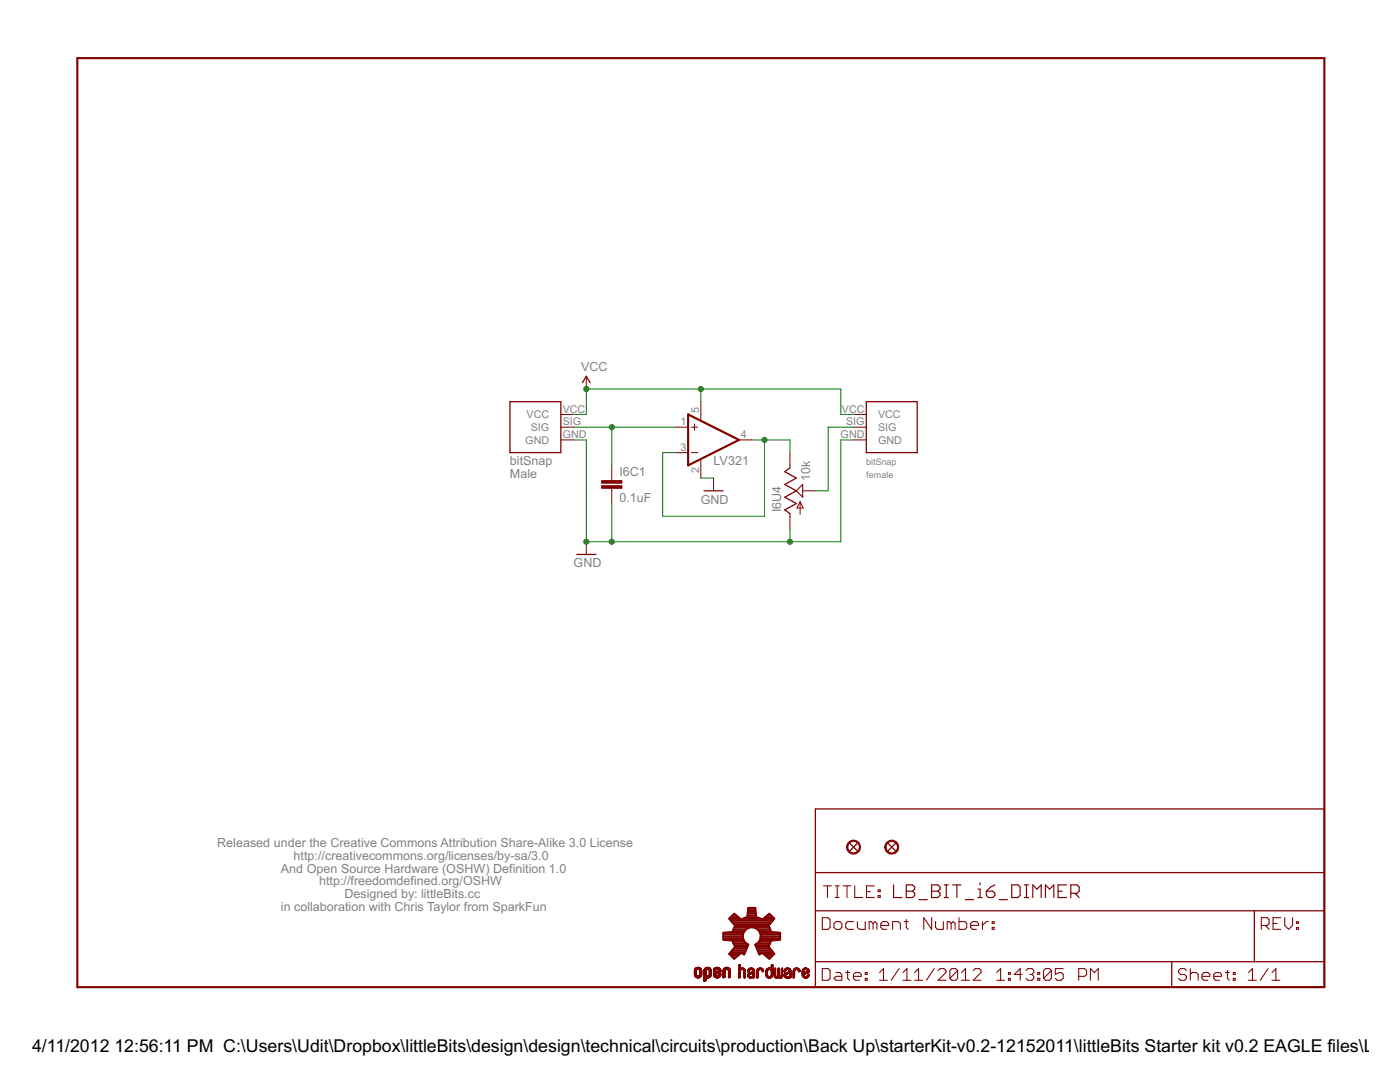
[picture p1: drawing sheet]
<svg xmlns="http://www.w3.org/2000/svg" width="279mm" height="216mm" viewBox="0 0 279 216" stroke-linecap="round" stroke-linejoin="round" font-family="sans-serif">
<g fill="none" stroke="#800000" stroke-width=".2">
<path d="M117 75.1v2.5M111.9 82.7h2.6M111.9 85.2h2.6M111.9 87.8h2.6M122.1 92.9v3M122.1 97.4v3.1M134.8 85.2h2.5M134.8 90.3h2.5M138 85.2h1.2M138 90.3h1.2M138.6 84.6v1.3M139.9 80.2v3.7"/>
<path d="M139.9 91.7v3.7M142.4 95.4v2.5M147.5 87.8h2.5M157.6 90.3v3.1M160.2 97.9h2.5M170.3 82.7h2.6M170.3 85.2h2.6M170.3 87.8h2.6M117 108.1v2.5M157.6 102.5v3.1M159.7 100.1v2.5M159.7 100.1l.6 1.3h-1.3z"/>
<path d="M138.6 194.5h.4M138.6 194.4h.4M138.6 194.3h.4M138.6 194.2h.4M138.6 194.1h.4M138.6 194h.4M138.6 193.9h.4M138.6 193.8h.4M138.6 193.7h.4M138.6 194.6h.5M138.6 194.6h.4M138.6 193.6h.4"/>
<path d="M138.6 193.5h.4M138.6 194.7h1.4M138.6 194.7h.5M138.6 193.4h1.4M138.7 194.8h1.2M138.7 194.8h1.3M138.7 193.3l1.3 .1M138.7 194.9h1.2M138.7 193.3h1.2M138.8 194.9h1M138.8 193.2h1M138.8 195h1"/>
<path d="M138.9 195h.8M138.9 193.1h.8M139 195.1h.7M139 193.6h-.4M139.1 195.1h.4M139.1 193h.4M139.1 193.5h-.5M139.2 193.4h-.6M139.4 193.4h.6M139.5 193.5h.5M139.5 194.6h.5M139.6 194.6h.4"/>
<path d="M139.6 193.5h.4M139.6 193.6h.4M139.6 194.5h.4M139.6 194.4h.4M139.6 194.3h.4M139.6 194.2h.4M139.6 194.1h.4M139.6 194h.4M139.6 193.9h.4M139.6 193.8h.4M139.6 193.7h.4M140 194.7h-.5"/>
<path d="M140 194.5h-.4M140.5 195.8h.2M140.5 195.7h.4M140.5 195.6h.4M140.5 195.5h.4M140.5 195.4h.4M140.5 195.3h.4M140.5 195.2h.4M140.5 194.8h1.3M140.5 194.7l1.4 .1M140.5 194.7h.6M140.5 194.6h.5"/>
<path d="M140.5 194.6h.4M140.5 194.5h.4M140.5 194.4h.4M140.5 194.3h.4M140.5 194.2h.4M140.5 194.1h.4M140.5 194h.4M140.5 193.9h.4M140.5 193.8h.4M140.5 193.7h.4M140.5 193.6h.4M140.6 193.4h1.3"/>
<path d="M140.6 193.4h1.2M140.6 193.3h1.2M140.7 193.3h1.1M140.7 193.2h1M140.8 193.1h.8M140.9 195.7h-.4M140.9 195.1h-.4M140.9 193.6h-.4M141 193.5h-.5M141 195.1h.4M141 193h.4M141.1 193.5h-.6"/>
<path d="M141.1 193.4h-.6M141.3 193.4h.6M141.4 194.7h.5M141.4 193.5h.5M141.5 194.6h.4M141.5 193.5h.4M141.5 193.6h.4M141.5 194.5h.4M141.6 195.1h-1.1M141.6 194.5h.3M141.6 194.4h.3M141.6 194.3h.3"/>
<path d="M141.6 194.2h.3M141.6 194.1h.3M141.6 194h.3M141.6 193.9h.3M141.6 193.8h.3M141.6 193.7h.3M141.6 195l-1.1 .1M141.7 195h-1.2M141.8 194.9h-1.3M141.9 194.8h-1.4M141.9 194.6h-.4M142.4 194.6h.5"/>
<path d="M142.4 194.5h.4M142.4 193.9h.4M142.4 193.8h.4M142.4 193.7h.4M142.4 193.6h.4M142.4 194.7h.6M142.5 194.7h1.3M142.5 193.4h1.3M142.5 194.8h1.2M142.5 194.9h1.2M142.5 193.3h1.2M142.6 193.3h1.1"/>
<path d="M142.6 194.9h1.1M142.6 195h1M142.6 193.2h1M142.7 195h.9M142.7 193.1h.9M142.7 193.1h.8M142.8 195.1h.7M142.8 193.7h-.4M142.9 194.4h-.5M142.9 193.5h-.5M142.9 195.1h.4M142.9 193h.4"/>
<path d="M143 193.5h-.6M143 193.9h.8M143 193.4h-.5M143.1 194.3l-.7 .1M143.1 193.8h.7M143.1 194.3h-.7M143.2 193.8h.6M143.2 193.4h.6M143.3 194.2h-.9M143.3 194.7h.5M143.3 193.5h.5M143.4 194.6h.4"/>
<path d="M143.4 193.7h.4M143.4 193.5h.4M143.4 194.2h-1M143.4 193.6h.4M143.4 194.5h.4M143.5 194.4h.3M143.5 194.1h-1.1M143.6 194.1h-1.2M143.6 194.3h.2M143.7 194.2h.1M143.7 194l-1.3 .1M143.8 194h-1.4"/>
<path d="M143.8 193.9l-.9 .1M144.3 194.9h.4M144.3 194.8h.4M144.3 194.7h.4M144.3 194.6h.4M144.3 194.5h.4M144.3 194.4h.4M144.3 194.3h.4M144.3 194.2h.4M144.3 194.1h.4M144.3 194h.4M144.3 193.9h.4"/>
<path d="M144.3 193.8h.4M144.3 193.7h.4M144.3 195.1h.2M144.4 195.1h.1M144.4 193.4h1.3M144.4 193.3l1.3 .1M144.4 193.3h1.2M144.5 193.3h1.1M144.5 193.2h1M144.6 193.1h.9M144.7 193.1h.7M144.7 195l-.4 .1"/>
<path d="M144.7 195h-.4M144.7 193.6h-.4M144.8 193.6h-.5M144.8 193.5h-.5M144.8 193h.4M144.9 193.5h-.5M144.9 193.4h-.5M145.2 193.4h.5M145.2 193.5h.5M145.3 193.5h.5M145.3 193.6h.5M145.4 195h.4"/>
<path d="M145.4 194.9h.4M145.4 194.8h.4M145.4 194.7h.4M145.4 194.6h.4M145.4 194.5h.4M145.4 194.4h.4M145.4 194.3h.4M145.4 194.2h.4M145.4 194.1h.4M145.4 194h.4M145.4 193.9h.4M145.4 193.8h.4"/>
<path d="M145.4 193.7h.4M145.4 193.6h.4M145.4 195.1h.1M145.6 195.1h-.2M145.8 195l-.4 .1M147.4 194.9h.3M147.4 194.8h.3M147.4 194.7h.3M147.4 194.6h.3M147.4 194.5h.3M147.4 194.4h.3M147.4 194.3h.3"/>
<path d="M147.4 194.2h.3M147.4 194.1h.3M147.4 194h.3M147.4 193.9h.3M147.4 193.8h.3M147.4 193.7h.3M147.4 193.6h.4M147.4 193.4h1.2M147.4 193.3l1.2 .1M147.4 193.3h1.1M147.4 193.2l1.1 .1M147.4 193.2h.3"/>
<path d="M147.4 193.1h.3M147.4 193h.3M147.4 192.9h.3M147.4 192.8h.3M147.4 192.7h.3M147.4 192.6h.3M147.5 192.6h.2M147.5 192.5h.2M147.6 195.1h-.2M147.7 195.1h-.3M147.7 195l-.3 .1M147.7 195h-.3"/>
<path d="M147.8 193.6l-.4 .1M147.8 193.2h.6M147.9 193.5h-.5M148 193.5h-.6M148.1 193.1h.1M148.2 193.5h.5M148.4 193.5h.3M148.4 193.6h.3M148.4 193.6h.4M148.5 193.7h.3M148.5 195h.3M148.5 194.9h.3"/>
<path d="M148.5 194.8h.3M148.5 194.7h.3M148.5 194.6h.3M148.5 194.5h.3M148.5 194.4h.3M148.5 194.3h.3M148.5 194.2h.3M148.5 194.1h.3M148.5 194h.3M148.5 193.9h.3M148.5 193.8h.3M148.5 195.2h.1"/>
<path d="M148.7 195.1h-.2M148.7 193.4h-1.3M148.8 195h-.3M149.2 194.8h.4M149.2 194.7l.4 .1M149.2 194.7h.3M149.2 194.6h.3M149.2 194.5h.4M149.2 193.9h.2M149.2 193.8h.3M149.2 193.7h.3M149.3 194.9h.8"/>
<path d="M149.3 194.8h.3M149.3 193.6h.3M149.4 195h.7M149.4 193.4h1.1M149.4 193.4h1M149.5 195.1h.6M149.5 193.9h-.3M149.5 193.3h.8M149.5 193.8h-.3M149.5 194.6h-.3M149.6 195.1h.5M149.6 193.7h-.3"/>
<path d="M149.6 193.6l-.3 .1M149.6 194.5h-.4M149.6 194.1h1M149.6 193.2h.6M149.6 195.2h.5M149.7 194.1h.9M149.7 193.5h-.4M149.7 194.4h-.4M149.8 194.4h-.5M149.8 194.1h.8M149.8 195.2h.1M149.8 193.5h-.5"/>
<path d="M149.9 193.1h.1M149.9 194h.7M150 194.3l-.7 .1M150 193.5h.5M150 194.3h-.6M150.1 194h.5M150.2 193.9h.4M150.2 193.5h.3M150.2 194.2h-.8M150.2 193.6h.4M150.2 193.6l.4 .1M150.3 193.8h.3"/>
<path d="M150.3 194.2h.3M150.3 193.7h.3M150.3 195.1h.2M150.3 195h.3M150.3 194.9h.3M150.3 194.8h.3M150.3 194.7h.3M150.3 194.6h.3M150.3 194.5h.3M150.3 194.4h.3M150.3 194.3h.3M150.6 195.1h-.3"/>
<path d="M150.6 194.2h-1.1M151 195h.3M151 194.9h.3M151 194.8h.3M151 194.7h.3M151 194.6h.3M151 194.5h.3M151 194.4h.3M151 194.3h.3M151 194.2h.3M151 194.1h.3M151 194h.3"/>
<path d="M151 193.9h.3M151 193.8h.3M151 193.7h.4M151.1 195.2h.1M151.2 193.4h1.1M151.2 195.1h-.2M151.2 193.4h1M151.3 195.1h-.3M151.3 193.3h.9M151.3 195l-.3 .1M151.3 193.3h.8M151.4 193.8h-.4"/>
<path d="M151.4 193.6l-.3 .1M151.4 193.6h-.3M151.4 193.2h.6M151.5 193.5h-.4M151.6 193.5h-.5M151.7 193.1h.1M151.8 193.5h.5M152 193.5h.4M152 193.6h.4M152.1 193.6h.3M152.1 193.7h.3M152.1 193.8h.3"/>
<path d="M152.3 193.4h-1.1M152.4 193.9h-.3M152.4 193.8h-.3M152.8 194.5h.3M152.8 194.4h.3M152.8 194.3h.3M152.8 194.2h.3M152.8 194.1h.3M152.8 194h.3M152.8 193.9h.3M152.8 193.8h.3M152.9 194.6h.3"/>
<path d="M152.9 194.5h.2M152.9 193.8h.2M152.9 194.7l.4 .1M152.9 194.7h.3M152.9 193.6h.3M152.9 194.8h.5M152.9 194.8h.4M153 194.9h1.1M153 193.4h1.2M153.1 195h.9M153.1 193.3h1.1M153.2 195.1h.7"/>
<path d="M153.2 193.7h-.3M153.2 193.3h1M153.2 193.6h-.3M153.2 195.1h.6M153.3 193.2h.5M153.3 193.5h-.4M153.3 195.2h.5M153.4 193.5h-.5M153.5 195.2h.1M153.5 193.1h.1M153.6 193.5h.6M153.8 194.8h.4"/>
<path d="M153.8 193.5h.4M153.8 193.6h.4M153.9 193.6h.3M153.9 194.7h.3M153.9 194.6h.3M153.9 193.7h.3M153.9 193.2h.3M153.9 194.5h.3M153.9 194.4h.3M153.9 194.3h.3M153.9 194.2h.3M153.9 194.1h.3"/>
<path d="M153.9 194h.3M153.9 193.9h.3M153.9 193.8h.3M153.9 193.1h.3M153.9 193h.3M153.9 192.9h.3M153.9 192.8h.3M153.9 192.7h.3M153.9 192.6h.3M154 192.6h.2M154 192.5h.2M154.2 194.8h-.5"/>
<path d="M154.2 194.7l-.4 .1M154.2 193.4h-1.2M154.5 194.8h.4M154.5 194.7h.3M154.5 194.6h.3M154.5 194.5h.3M154.5 194.4h.3M154.5 194.3h.3M154.5 194.2h.3M154.5 194.1h.3M154.5 194h.3M154.5 193.9h.3"/>
<path d="M154.5 193.8h.3M154.5 193.7h.3M154.5 193.6h.3M154.5 193.5h.3M154.5 193.4h.3M154.5 193.3h.3M154.5 194.9h1.7M154.6 194.9h1.5M154.6 195h1.5M154.7 193.2h.1M154.7 195.1h1.3M154.7 195.1h.6"/>
<path d="M154.8 195.2h.4M155 195.2h.1M155.1 194.8h.5M155.2 194.8h.4M155.2 194.8h.3M155.2 194.7h.3M155.2 194.6h.3M155.2 194.5h.3M155.2 194.4h.3M155.2 194.3h.3M155.2 194.2h.3M155.2 194.1h.3"/>
<path d="M155.2 194h.3M155.2 193.9h.3M155.2 193.8h.3M155.2 193.7h.3M155.2 193.6h.3M155.2 193.5h.3M155.2 193.4h.3M155.2 193.3h.3M155.3 193.3h.2M155.4 193.2h.1M155.4 195.1h.6M155.5 195.2h.4"/>
<path d="M155.8 194.8h.4M155.9 194.8h.3M155.9 194.7h.3M155.9 194.6h.3M155.9 194.5h.3M155.9 194.4h.3M155.9 194.3h.3M155.9 194.2h.3M155.9 194.1h.3M155.9 194h.3M155.9 193.9h.3M155.9 193.8h.3"/>
<path d="M155.9 193.7h.3M155.9 193.6h.3M155.9 193.5h.3M155.9 193.4h.3M155.9 193.3h.3M156 193.3h.2M156.1 193.2h.1M156.5 194.8h.4M156.5 194.7l.3 .1M156.5 194.7h.3M156.5 194.6h.3M156.5 194.5h.3"/>
<path d="M156.5 193.9h.1M156.5 193.7h.3M156.5 194.9h.8M156.6 194.9h.8M156.6 195h.8M156.6 194.3h.7M156.6 193.4h1.1M156.7 195h.7M156.7 193.4h1M156.7 195.1h.7M156.7 193.9h-.2M156.7 193.3h.9"/>
<path d="M156.8 193.8h-.3M156.8 195.1h.6M156.8 193.3h.7M156.8 193.6l-.3 .1M156.9 194.1h.9M156.9 194.5h-.4M156.9 193.6h-.4M156.9 193.2h.6M156.9 195.2h.4M156.9 193.5h-.4M157 194.4h-.5M157.1 194.4h-.6"/>
<path d="M157.1 194.1h.7M157.1 193.5h-.5M157.1 193.1h.1M157.2 194h.6M157.2 194.3l-.7 .1M157.2 193.5h.6M157.3 194h.5M157.4 193.5h.4M157.4 193.9h.4M157.4 194.2h-.7M157.5 193.6h.3M157.5 193.8h.3"/>
<path d="M157.5 193.7h.3M157.6 195.1h.1M157.6 195h.2M157.6 194.9h.2M157.6 194.8h.2M157.6 194.7h.2M157.6 194.6h.2M157.6 194.5h.2M157.6 194.4h.2M157.6 194.3h.2M157.6 194.2h.2M157.6 193.8h.2"/>
<path d="M157.6 193.7h.2M157.6 195.2h.1M157.8 195.1h-.2M157.8 195h-.2M157.8 194.2h-1.1M158.3 195h.3M158.3 194.9h.3M158.3 194.8h.3M158.3 194.7h.3M158.3 194.6h.3M158.3 194.5h.3M158.3 194.4h.3"/>
<path d="M158.3 194.3h.3M158.3 194.2h.3M158.3 194.1h.3M158.3 194h.3M158.3 193.9h.3M158.3 193.8h.3M158.3 193.7h.3M158.3 193.6h.4M158.3 195.2h.1M158.5 195.1h-.2M158.5 193.4h1M158.5 193.3h.9"/>
<path d="M158.6 195.1h-.3M158.6 195l-.3 .1M158.6 193.7h-.3M158.6 193.3h.8M158.7 193.2h.6M158.7 193.6h-.4M158.7 193.5h-.4M158.9 193.5h-.5M158.9 193.1h.1M159.1 193.5h.5M159.2 193.5h.4M159.3 193.6h.3"/>
<path d="M159.3 193.6h.4M159.3 193.7h.4M159.4 193.8h.3M159.6 193.4h-1.2M159.6 193.9h-.2M159.7 193.8h-.3M160.1 194.6h.3M160.1 194.5h.3M160.1 194.1h1.1M160.1 194.1h.3M160.1 194h.3M160.1 193.9h.3"/>
<path d="M160.1 193.8h.3M160.1 193.7h.3M160.1 194.7h.4M160.1 193.6h.4M160.2 194.8h.4M160.2 194.9h1.2M160.2 193.4h1.2M160.3 194.9h1M160.3 193.4h1M160.3 195h1M160.3 195h.9M160.4 193.3h.8"/>
<path d="M160.4 195.1h.8M160.4 194.5h-.3M160.5 195.1h.6M160.5 193.6h-.4M160.5 193.2h.6M160.5 194.4h-.4M160.5 193.5h-.3M160.6 195.2h.4M160.7 194.4h-.6M160.7 193.5h-.5M160.7 193.1h.1M160.8 195.2h.1"/>
<path d="M160.8 194h.7M160.8 194.3l-.7 .1M160.9 194.3h-.8M160.9 193.5h.5M161 193.9h.5M161 194.8h.4M161 194.2h-.9M161 193.5h.4M161.1 194.8h.3M161.1 193.8h.4M161.1 193.6h.3M161.1 194.2h-1"/>
<path d="M161.1 193.6h.4M161.1 194.6h.4M161.1 193.7h.4M161.2 193.8h.3M161.2 193.7h.3M161.2 194.6h.3M161.2 194.5h.3M161.2 194.4h.3M161.3 194.1h-.8M161.4 194.4h.1M161.4 194l-.8 .1M161.5 194.7h-.4"/>
<path d="M161.5 193.9l-.6 .1"/>
</g>
<g fill="none" stroke="#800000" stroke-width=".25">
<path d="M116.2 76.3l.8-1.2 .8 1.2M101.8 80.2h10.1v10.1h-10.1zM140.5 97.9h3.8M157.6 93.4l-1 .7 2.3 1.3-2.3 1.3 2.3 1.2-2.3 1.3 2.3 1.3-2.3 1.2 1 .8M172.9 80.2h10.1v10.1h-10.1zM115.1 110.6h3.8M162.7 161.4h101.6v35.6h-101.6zM162.7 174.1h101.6M169.6 168.3l1.5 1.5M171.1 168.3l-1.5 1.5M177.2 168.3l1.5 1.5M178.7 168.3l-1.5 1.5"/>
<path d="M162.7 181.7h101.6M162.7 191.9h101.6M233.8 191.9v5.1M250.3 181.7v10.2"/>
</g>
<g fill="none" stroke="#800000" stroke-width=".21">
<path d="M158.9 97.9l1.3-1.2v2.5zM164.4 176.8h1.5M165.1 176.8v2.3M166.7 176.8h.8M166.7 179.1h.8M167.1 176.8v2.3M168.3 176.8h1.5M169 176.8v2.3M170.6 176.8v2.3h1.5M172.9 177.9h.8M174.5 176.8h-1.6v2.3h1.6M175.3 178.7h.4v.4h-.4z"/>
<path d="M175.3 177.5h.4v.4h-.4zM164.1 183.1h1.2l.4 .4v1.6l-.4 .3h-1.2zM164.1 193.3h1.2l.4 .4v1.5l-.4 .4h-1.2zM166.4 184.3l.4-.4h.8l.4 .4v.8l-.4 .3h-.8l-.4-.3zM166.8 194.1h.8l.4 .3v1.2h-1.2l-.4-.4 .4-.4h1.2M168.8 194.1h.8M169.2 193.7v1.5l.4 .4M170.3 194.8h1.6v-.4l-.4-.3h-.8l-.4 .3v.8l.4 .4h.8M170.3 183.9h-1.1l-.4 .4v.8l.4 .3h1.1M171.1 183.9v1.2l.4 .3h1.2v-1.5M172.7 195.2h.4v.4h-.4zM172.7 194.1h.4v.3h-.4z"/>
<path d="M174.2 184.3l-.4-.4h-.3v1.5M174.2 184.3v1.1M174.2 184.3l.4-.4 .4 .4v1.1M175.5 195.6h1.6M175.5 194.1l.8-.8v2.3M175.8 184.7h1.6v-.4l-.4-.4h-.8l-.4 .4v.8l.4 .3h.8M178.1 185.4v-1.5h1.2l.4 .4v1.1M179.4 193.3l-1.5 2.3M180.2 195.6h1.6M180.2 194.1l.8-.8v2.3M180.5 183.9h.8M180.9 183.5v1.6l.4 .3"/>
<path d="M182.5 195.6h1.6M182.5 194.1l.8-.8v2.3M185.9 183.1v2.3l-1.5-2.3v2.3M186.4 193.3l-1.5 2.3M186.7 183.9v1.2l.4 .3h1.2v-1.5M187.2 193.7l.4-.4h.8l.4 .4v.4l-1.6 1.5h1.6M189.8 184.3l-.4-.4h-.4v1.5M189.8 184.3v1.1M189.8 184.3l.4-.4 .4 .4v1.1M191.1 193.7v1.5l-.4 .4h-.8l-.3-.4M191.1 193.7l-.4-.4h-.8l-.3 .4v1.5M191.1 193.7l-1.5 1.5"/>
<path d="M191.4 183.1v2.3h1.2l.3-.3v-.8l-.3-.4h-1.2M191.9 195.6h1.6M191.9 194.1l.8-.8v2.3M193.7 184.7h1.6v-.4l-.4-.4h-.8l-.4 .4v.8l.4 .3h.8M194.2 193.7l.4-.4h.8l.4 .4v.4l-1.6 1.5h1.6M196.1 183.9v1.5M197.2 183.9h-.4l-.7 .8M198 185.1h.4v.3h-.4zM198 183.9h.4v.4h-.4zM198.9 195.6h1.6M198.9 194.1l.8-.8v2.3M201.3 195.2h.3v.4h-.3z"/>
<path d="M201.3 194.1h.3v.3h-.3zM204 194.4h-1.6l1.2-1.1v2.3M204.8 193.7l.3-.4h.8l.4 .4v.4l-.4 .3M205.5 194.4h.4M205.9 194.4l.4 .4v.4l-.4 .4h-.8l-.3-.4M207.1 195.2h.4v.4h-.4zM207.1 194.1h.4v.3h-.4zM209.8 193.7v1.5l-.4 .4h-.7l-.4-.4M209.8 193.7l-.4-.4h-.7l-.4 .4v1.5M209.8 193.7l-1.5 1.5M212.2 193.3h-1.6v1.1l.8-.3h.4l.4 .3v.8l-.4 .4h-.8l-.4-.4M215.3 194.8h1.2l.4-.4v-.7l-.4-.4h-1.2v2.3"/>
<path d="M217.6 195.6v-2.3l.8 .8 .8-.8v2.3M236.8 193.7l-.4-.4h-.8l-.4 .4v.4l.4 .3h.8l.4 .4v.4l-.4 .4h-.8l-.4-.4M237.6 194.4l.3-.3h.8l.4 .3v1.2M237.6 193.3v2.3M239.9 194.8h1.5v-.4l-.3-.3h-.8l-.4 .3v.8l.4 .4h.8M242.2 194.8h1.6v-.4l-.4-.3h-.8l-.4 .3v.8l.4 .4h.8M244.6 194.1h.7M245 193.7v1.5l.3 .4M246.1 195.2h.4v.4h-.4zM246.1 194.1h.4v.3h-.4zM249.2 195.6h1.5M249.2 194.1l.8-.8v2.3"/>
<path d="M251.7 184.7h1.2l.4-.4v-.8l-.4-.4h-1.2v2.3M252.5 184.7l.8 .7M253.1 193.3l-1.6 2.3M253.9 195.6h1.5M253.9 194.1l.7-.8v2.3M254.1 184.3h.7M255.6 183.1h-1.5v2.3h1.5M256.4 183.1v1.6l.8 .7 .8-.7v-1.6M258.7 185.1h.4v.3h-.4zM258.7 183.9h.4v.4h-.4z"/>
</g>
<path d="M15.4 11.6h248.9v185.4h-248.9zM137.3 82.7l10.2 5.1-10.2 5.1z" fill="none" stroke="#800000" stroke-width=".42"/>
<g fill="none" stroke="#800000" stroke-width=".23">
<path d="M178.3 176.6v2.5h1.7M180.9 176.6h1.2l.4 .4v.4l-.4 .4 .4 .4v.5l-.4 .4h-1.2zM180.9 177.8h1.2M183.4 179.5h1.7M185.9 176.6h1.3l.4 .4v.4l-.4 .4 .4 .4v.5l-.4 .4h-1.3zM185.9 177.8h1.3M188.4 179.1h.9M188.4 176.6h.9M188.8 176.6v2.5M190.1 176.6h1.7M191 176.6v2.5M192.6 179.5h1.7"/>
<path d="M195.2 179.1h.8M195.2 177.4h.4v1.7M195.6 176.1v.5M196.8 177.8h1.3l.4 .4v.5l-.4 .4h-.8l-.5-.4zM198.5 176.6l-.8 .4-.9 .8M199.4 179.5h1.7M201.9 176.6h1.3l.4 .4v1.7l-.4 .4h-1.3zM204.4 179.1h.9M204.4 176.6h.9M204.9 176.6v2.5M206.1 179.1v-2.5l.8 .8 .9-.8v2.5M208.6 179.1v-2.5l.9 .8 .8-.8v2.5"/>
<path d="M211.2 177.8h.8M212.9 176.6h-1.7v2.5h1.7M213.7 178.2h1.2l.5-.4v-.8l-.5-.4h-1.2v2.5M214.5 178.2l.9 .9"/>
</g>
<g fill="#800000" stroke="#800000" stroke-width=".2">
<path d="M120.1 96.9h4v.5h-4z"/>
<path d="M120.1 95.9h4v.5h-4z"/>
</g>
<g fill="#800000" stroke="#800000" stroke-width=".2">
<path d="M169.3 168.1a1.4 1.4 0 0 1 2.2 .2 1.4 1.4 0 0 1-.8 2.1 1.4 1.4 0 0 1-1.7-1.4h.2a1.15 1.15 0 0 1 1.6-1 1.15 1.15 0 0 1 .3 1.9 1.15 1.15 0 0 1-1.9-.6v-.3h-.2z" fill-rule="evenodd"/>
<path d="M177 168.1a1.4 1.4 0 0 1 2.2 .2 1.4 1.4 0 0 1-.9 2.1 1.4 1.4 0 0 1-1.7-1.4h.2a1.15 1.15 0 0 1 1.6-1 1.15 1.15 0 0 1 .3 1.9 1.15 1.15 0 0 1-1.8-.6l-.1-.3h-.2z" fill-rule="evenodd"/>
</g>
<g fill="none" stroke="#800000" stroke-width=".38">
<path d="M144.4 187.2h3.9M144.4 186.9h3.9M144.4 186.5h3.9M144.4 186.2h4M144.7 187.6h3.7M145.5 190.4h2.2M145.6 183.4h2.2M145.8 190h2.9M145.8 183h1.6M145.9 183.7h8.3M145.9 190.7h1.4M146.1 189.7h2.8"/>
<path d="M146.2 184.1h7.7M146.2 182.7h.7M146.2 191.1h.7M146.2 185.8h2.4M146.3 187.9h2.3M146.3 185.5h2.6M146.4 189.3h2.6M146.4 188.3h2.6M146.4 184.4h7.2M146.5 185.1l-.3 .8-1.8 .2v1.4l1.8 .2 .5 1.2-1.2 1.4M146.5 185.1h3M146.5 188.6h2.8"/>
<path d="M146.7 189h2.5M146.7 184.8h6.7M146.7 184.7l-1.2-1.4 1-1 1.5 1.2 1.1-.5 .2-1.9h1.4l.2 1.9 1.2 .5 1.4-1.2 1 1-1.1 1.4M146.7 184.7l-.2 .4M148.2 183.4h3.7M148.3 186.5a1.76 1.76 0 0 0 1.1 2l-.9 2-.5-.4-1.5 1.2-1-1M148.3 186.5a1.78 1.78 0 0 1 1.9-1.5 1.78 1.78 0 0 1 1.6 1.8M148.3 190.4h.3M149.1 183h1.9M149.2 182.7h1.7M149.2 182.3h1.7M149.2 182h1.6"/>
<path d="M149.3 181.6h1.5M149.3 181.3h1.4M150.5 185.1h3.1M150.8 188.6h2.7M150.9 189h2.5M151.1 189.3h2.6M151.1 188.3h2.6M151.2 185.5h2.5M151.2 189.7h2.8M151.3 190h3M151.4 187.9h2.4M151.5 190.4h.3"/>
<path d="M151.5 185.8h2.3M151.7 187.6h3.7M151.7 186.2h4M151.8 187.2h3.9M151.8 186.5h3.9M151.8 186.8l-.2 .9-.9 .8 .8 2 .6-.4 1.4 1.2 1-1M151.8 186.9h3.9M152.3 183.4h2.2M152.4 190.4h2.1M152.7 183h1.5M152.8 190.7h1.4M153.1 182.7h.8"/>
<path d="M153.2 191.1h.6M153.4 184.7l.2 .4M153.6 185.1l.3 .8 1.8 .2v1.4l-1.8 .2-.5 1.2 1.1 1.4"/>
</g>
<path d="M139.9 77.6v2.6M114.5 87.8h2.5v20.3h50.8v-20.3h2.5M114.5 85.2h20.3M114.5 82.7h2.5v-5.1h50.8v5.1h2.5M122.1 85.2v7.7M139.9 95.4h2.5M150 87.8h7.6v2.5M152.6 87.8v15.2h-20.4v-12.7h2.6M170.3 85.2h-5v12.7h-2.6M122.1 100.5v7.6M157.6 105.6v2.5" fill="none" stroke="#008000" stroke-width=".2"/>
<g fill="#008000" stroke="#008000" stroke-width=".2">
<circle cx="152.6" cy="87.8" r=".51"/>
<circle cx="139.9" cy="77.6" r=".51"/>
<circle cx="117" cy="77.6" r=".51"/>
<circle cx="122.1" cy="85.2" r=".51"/>
<circle cx="157.6" cy="108.1" r=".51"/>
<circle cx="122.1" cy="108.1" r=".51"/>
<circle cx="117" cy="108.1" r=".51"/>
</g>
<g font-size="4">
<text x="6.4" y="209.9">4/11/2012</text>
<text x="22.8" y="209.9">12:56:11 PM C:\Users\Udit\Dropbox\littleBits\design\design\technical\circuits\production\Back Up\starterKit-v0.2-12152011\littleBits Starter kit v0.2 EAGLE files\LB_B</text>
</g>
<g font-size="2.8" fill="#808080">
<text x="116" y="74.1">VCC</text>
<text x="101.8" y="92.9">bitSnap</text>
<text x="101.8" y="95.4">Male</text>
<text x="123.6" y="95">I6C1</text>
<text x="142.4" y="92.9">LV321</text>
<text x="161.7" y="95.9" transform="rotate(-90 161.7 95.9)">10k</text>
<text x="123.6" y="100.1">0.1uF</text>
<text x="139.9" y="100.5">GND</text>
<text x="155.9" y="102.3" transform="rotate(-90 155.9 102.3)">I6U4</text>
<text x="114.5" y="113.2">GND</text>
<text x="43.4" y="169">Released under the Creative Commons Attribution Share-Alike 3.0 License</text>
<text x="58.6" y="171.6">http://creativecommons.org/licenses/by-sa/3.0</text>
<text x="56.1" y="174.1">And Open Source Hardware (OSHW) Definition 1.0</text>
<text x="63.7" y="176.7">http://freedomdefined.org/OSHW</text>
<text x="68.8" y="179.2">Designed by: littleBits.cc</text>
<text x="56.1" y="181.7">in collaboration with Chris Taylor from SparkFun</text>
</g>
<g font-size="2.4" fill="#808080">
<text x="105.1" y="83.5">VCC</text>
<text x="112.3" y="82.3">VCC</text>
<text x="139.5" y="82.3" transform="rotate(-90 139.5 82.3)">5</text>
<text x="168" y="82.3">VCC</text>
<text x="175.2" y="83.5">VCC</text>
<text x="104.8" y="88.5">GND</text>
<text x="105.9" y="86">SIG</text>
<text x="112.3" y="84.9">SIG</text>
<text x="112.3" y="87.4">GND</text>
<text x="135.8" y="90">3</text>
<text x="135.8" y="84.9">1</text>
<text x="147.8" y="87.4">4</text>
<text x="167.8" y="87.4">GND</text>
<text x="168.9" y="84.9">SIG</text>
<text x="175.2" y="86">SIG</text>
<text x="175.2" y="88.5">GND</text>
<text x="139.5" y="94.4" transform="rotate(-90 139.5 94.4)">2</text>
</g>
<g font-size="2" fill="#808080">
<text x="172.9" y="92.9">bitSnap</text>
<text x="172.9" y="95.4">female</text>
</g>
</svg>
